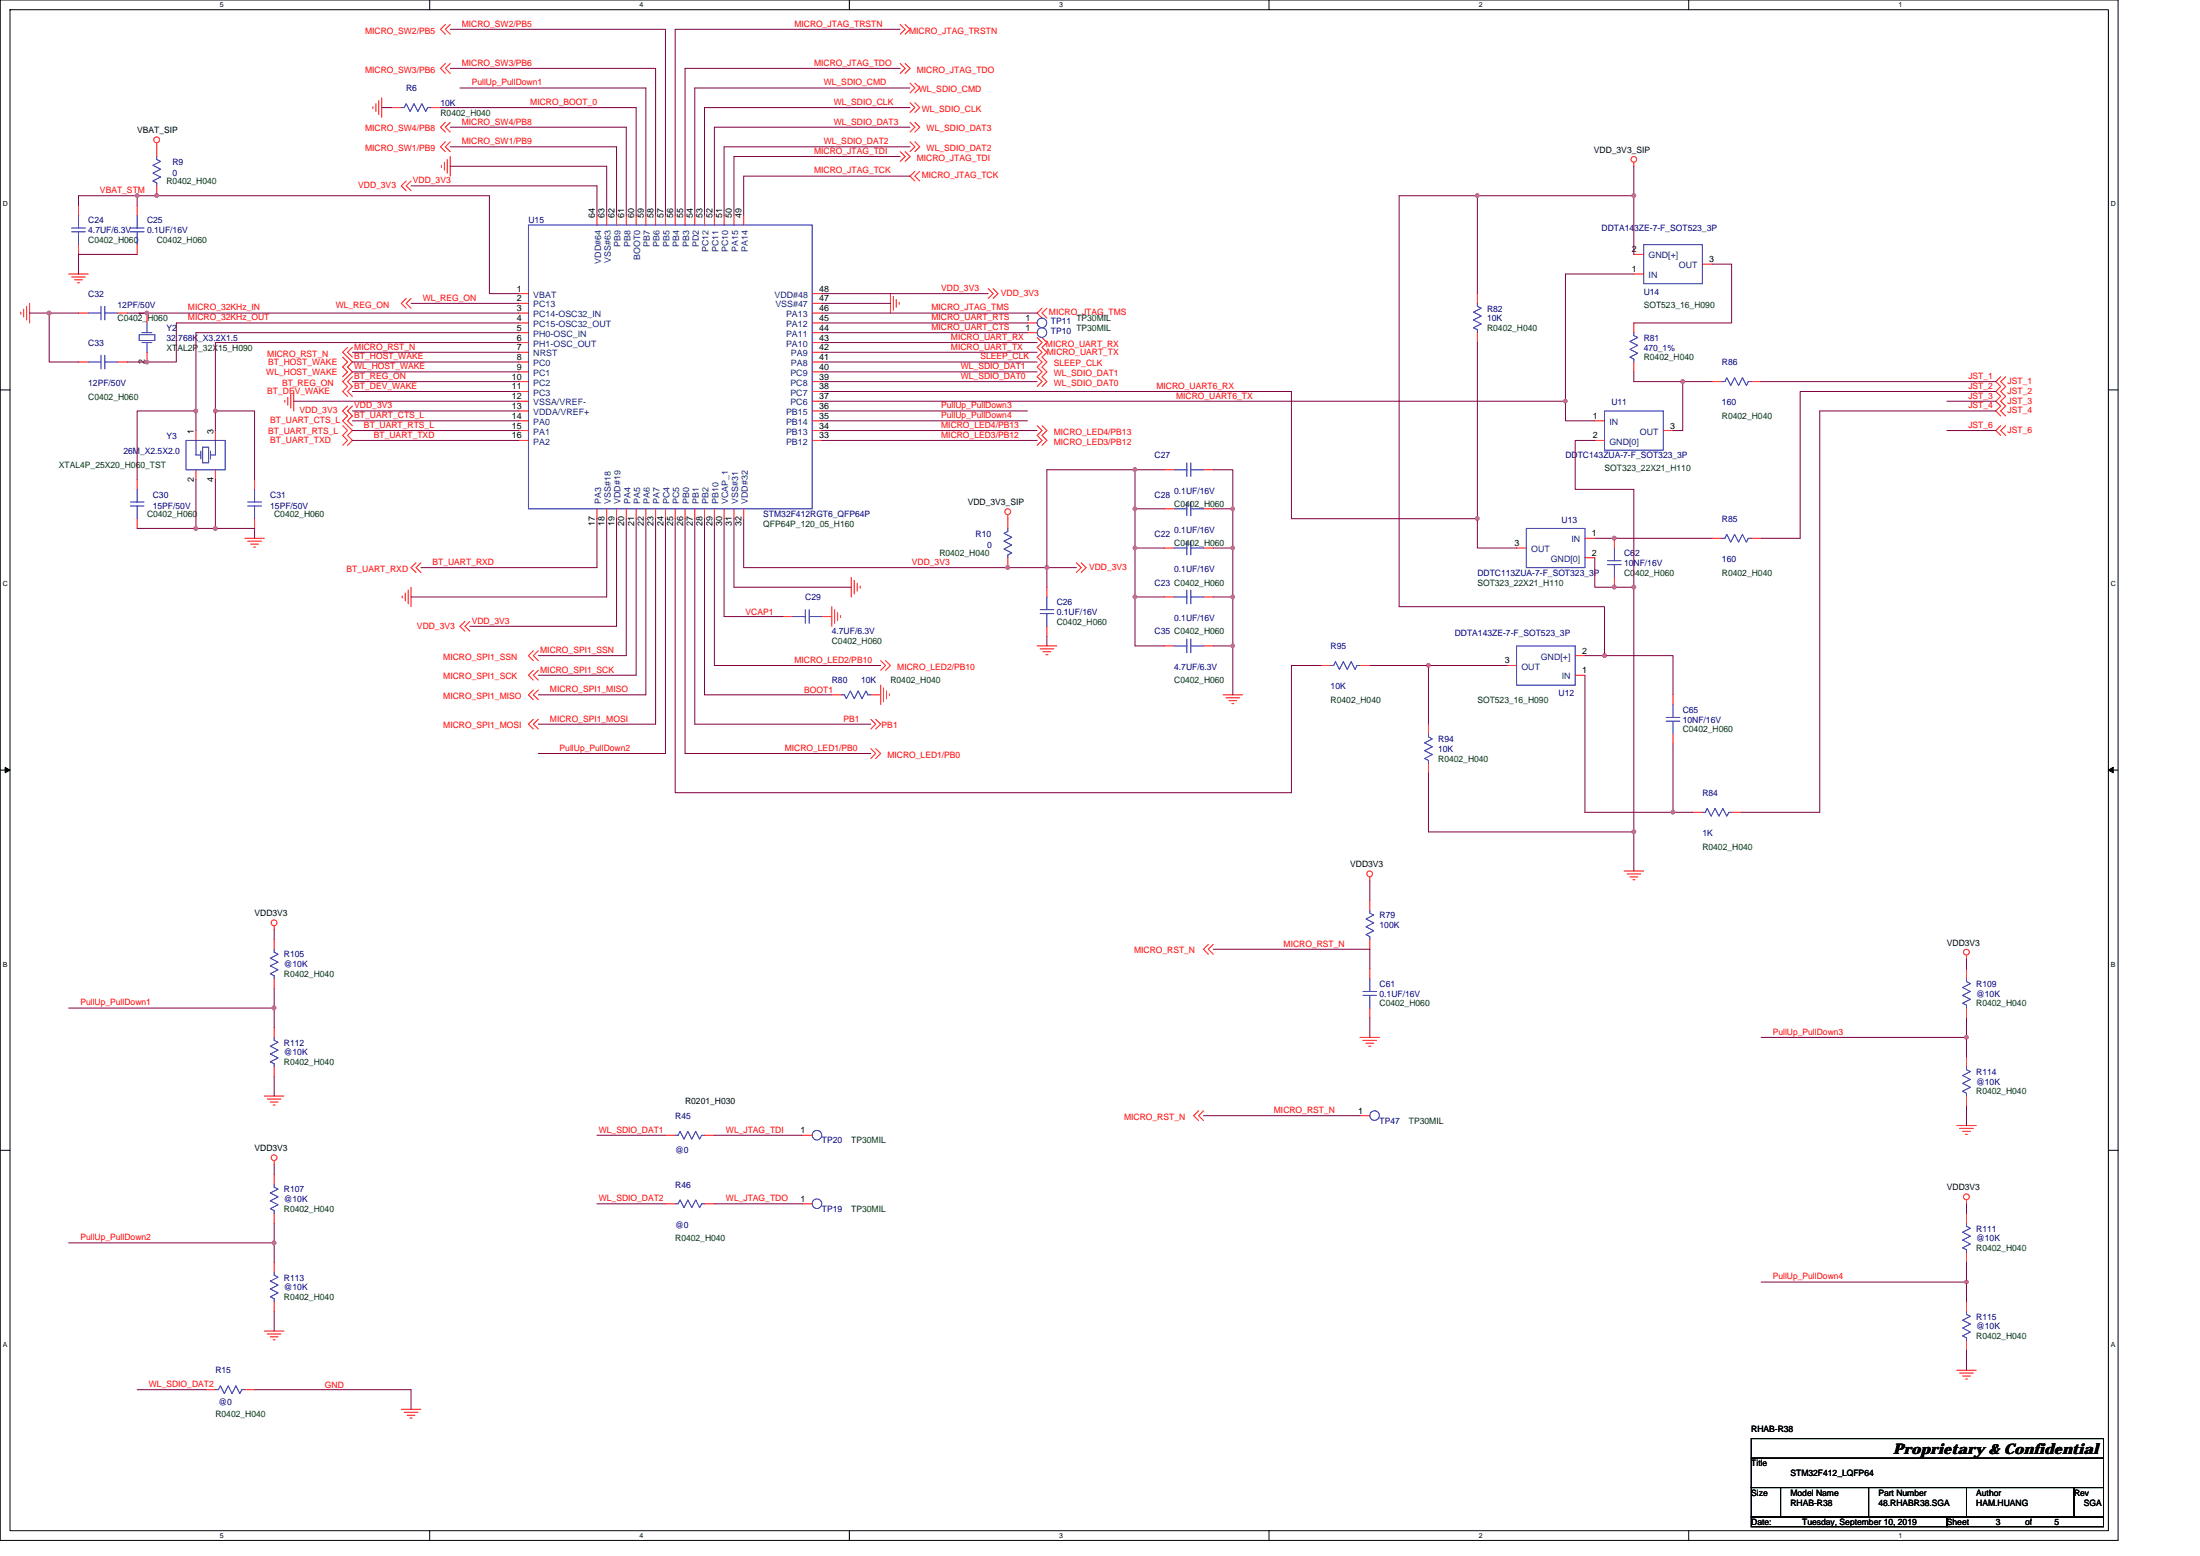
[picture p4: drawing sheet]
<svg xmlns="http://www.w3.org/2000/svg" width="297mm" height="210mm" viewBox="0 0 297 210" stroke-linecap="round" stroke-linejoin="round" font-family="sans-serif">
<path d="M0 0h286v207.9h-286zM1.4 1.3h283.3v205.3h-283.3z" fill="none" stroke="#000" stroke-width=".14"/>
<g fill="#fff">
<path d="M29.7 .1h.5v1.1h-.5z"/>
<path d="M29.7 206.7h.5v1.1h-.5z"/>
</g>
<path d="M58 0v1.3M58 206.6v1.3" fill="none" stroke="#000" stroke-width=".14"/>
<g fill="#fff">
<path d="M86.3 .1h.5v1.1h-.5z"/>
<path d="M86.3 206.7h.5v1.1h-.5z"/>
</g>
<path d="M114.7 0v1.3M114.7 206.6v1.3" fill="none" stroke="#000" stroke-width=".14"/>
<g fill="#fff">
<path d="M143 .1h.5v1.1h-.5z"/>
<path d="M143 206.7h.5v1.1h-.5z"/>
</g>
<path d="M171.3 0v1.3M171.3 206.6v1.3" fill="none" stroke="#000" stroke-width=".14"/>
<g fill="#fff">
<path d="M199.7 .1h.5v1.1h-.5z"/>
<path d="M199.7 206.7h.5v1.1h-.5z"/>
</g>
<path d="M228 0v1.3M228 206.6v1.3" fill="none" stroke="#000" stroke-width=".14"/>
<g fill="#fff">
<path d="M256.3 .1h.5v1.1h-.5z"/>
<path d="M256.3 206.7h.5v1.1h-.5z"/>
<path d="M.4 27h.7v1h-.7z"/>
<path d="M285 27h.7v1h-.7z"/>
<path d="M.4 78.3h.7v1h-.7z"/>
<path d="M285 78.3h.7v1h-.7z"/>
</g>
<path d="M0 52.6h1.4M284.7 52.6h1.3" fill="none" stroke="#000" stroke-width=".14"/>
<g fill="#fff">
<path d="M.4 129.6h.6v1h-.6z"/>
<path d="M285 129.6h.6v1h-.6z"/>
</g>
<path d="M0 103.9h1.4M284.7 103.9h1.3" fill="none" stroke="#000" stroke-width=".14"/>
<path d="M.7 103.5l.7 .4-.7 .4zM284.7 103.9l.6-.4v.8z" fill="#000" stroke="#000" stroke-width=".14"/>
<g fill="#fff">
<path d="M.4 180.9h.6v1h-.6z"/>
<path d="M285 180.9h.6v1h-.6z"/>
</g>
<path d="M0 155.2h1.4M284.7 155.2h1.3M236.4 194.1h47.6v2.7h-47.6zM236.4 196.8h47.6v3.9h-47.6zM236.4 204.7h26.5v1.3h-26.5zM236.4 200.7h4v4h-4zM240.4 200.7h39.6v4h-39.6zM252.3 200.7v4M262.9 204.7h21.1v1.3h-21.1zM265.5 200.7v4M280 200.7h4v4h-4z" fill="none" stroke="#000" stroke-width=".14"/>
<g fill="none" stroke="#f00" stroke-width=".14">
<path d="M21.2 19.3v1.8M50.4 14.4v.2M50.8 14v1M51.1 13.6v1.9M51.5 13.2v2.6M52.9 14.5h1.3M58.1 14.5h1.4M60.1 8.6l-.6 .6 .6 .7M60.1 19.1l-.6 .7 .6 .7M60.1 3.3l-.6 .7 .6 .6M60.1 16.5l-.6 .7 .6 .6M60.8 8.6l-.7 .6 .7 .7"/>
<path d="M60.8 19.1l-.7 .7 .7 .7M60.8 3.3l-.7 .7 .7 .6M60.8 16.5l-.7 .7 .7 .6M121.5 3.3l.7 .7-.7 .6M121.5 8.6l.7 .6-.7 .7M122.2 3.3l.7 .7-.7 .6M122.2 8.6l.7 .6-.7 .7M122.9 13.9l.6 .6-.6 .7M122.9 11.2l.6 .7-.6 .6M122.9 16.5l.6 .7-.6 .6M122.9 19.1l.6 .7-.6 .7M123.5 13.9l.7 .6-.7 .7"/>
<path d="M123.5 11.2l.7 .7-.7 .6M123.5 16.5l.7 .7-.7 .6M123.5 19.1l.7 .7-.7 .7M9.3 37h2.6M9.7 37.4h1.8M10.1 37.8h1M10.5 38.2h.2M10.6 27.7v1.3M10.6 33v1.3M18.5 27.7v1.3M18.5 33v1.3M21.2 25.1v1.3"/>
<path d="M54.8 24.4l-.6 .7 .6 .6M55.5 24.4l-.7 .7 .7 .6M59.6 22.3v.3M60 21.9v1.1M60.4 21.5v1.9M60.8 21.1v2.7M70 39.6h1.3M80.6 29v1.4M81.9 29v1.4M83.2 29v1.4M84.6 29v1.4M85.9 29v1.4"/>
<path d="M87.2 29v1.4M88.5 29v1.4M89.8 29v1.4M91.2 29v1.4M92.5 29v1.4M93.8 29v1.4M95.1 29v1.4M96.5 29v1.4M97.8 29v1.4M99.1 29v1.4M100.4 29v1.4M109.7 39.6h1.3"/>
<path d="M120.2 39.6v2.6M121.5 20.5l.7 .6-.7 .7M122.2 20.5l.7 .6-.7 .7M123.5 23.1l-.6 .7 .6 .6M124.2 23.1l-.7 .7 .7 .6M133.4 38.9l.7 .7-.7 .7M134.1 38.9l.6 .7-.6 .7M199.5 39.6v1.3M220.6 21.9v.5M220.6 37h1.3M220.6 34.3h1.3M229.8 35.6h1.4"/>
<path d="M2.8 42.1v.3M3.2 41.7v1.1M3.6 41.3v1.9M4 40.9v2.7M10.6 48.9h1.3M10.6 42.2h1.3M15.9 48.9h1.3M15.9 42.2h1.3M19.9 42.2v1.4M19.9 47.5v1.4M26.5 58.1v1.3M29.1 58.1v1.3"/>
<path d="M38.5 54v.3M38.9 53.6v1.1M39.3 53.2v1.9M39.7 52.8v2.7M46.3 48.2l.6 .7-.6 .6 .6 .7-.6 .6M46.3 57.4l.6 .7-.6 .7 .6 .6-.6 .7M46.9 46.9l-.6 .6 1.3 1.4-.7 .6 .7 .7-1.3 1.3 .6 .7-.6 .6 .6 .7M46.9 54.8l-.6 .7 .6 .6-.6 .7 1.3 1.3-.7 .7 .7 .6-.7 .7M47.6 50.8l-.7 .7 .7 .7-.7 .6 .7 .7M47.6 46.9l-.7 .6 .7 .7M47.6 54.8l-.7 .7 .7 .6-.7 .7 .7 .6M54.8 40.3l-.6 .6 .6 .7"/>
<path d="M55.5 40.3l-.7 .6 .7 .7M70 40.9h1.3M70 42.2h1.3M70 43.6h1.3M70 44.9h1.3M70 46.2h1.3M70 47.5h1.3M70 48.9h1.3M70 50.2h1.3M70 51.5h1.3M70 52.8h1.3M70 54.1h1.3"/>
<path d="M70 55.5h1.3M70 56.8h1.3M70 58.1h1.3M70 59.4h1.3M109.7 40.9h1.3M109.7 42.2h1.3M109.7 43.6h1.3M109.7 44.9h1.3M109.7 46.2h1.3M109.7 47.5h1.3M109.7 48.9h1.3M109.7 50.2h1.3"/>
<path d="M109.7 51.5h1.3M109.7 52.8h1.3M109.7 54.1h1.3M109.7 55.5h1.3M109.7 56.8h1.3M109.7 58.1h1.3M109.7 59.4h1.3M120.6 40v1.9M121 40.4v1.1M121.4 40.8v.3M138.7 44.9h1.3M138.7 43.6h1.3"/>
<path d="M140 45.6l.7 .6-.7 .7 .7 .6-.7 .7 .7 .7-.7 .6 .7 .7-.7 .6 .7 .7-.7 .7M140 57.4l.7 .7-.7 .7 .7 .6-.7 .7M140.7 41.6l-.7 .6 .7 .7M140.7 45.6l.6 .6-.6 .7 .6 .6-.6 .7 .6 .7-.6 .6 .6 .7-.6 .6 .6 .7-.6 .7M140.7 57.4l.6 .7-.6 .7 .6 .6-.6 .7M141.3 41.6l-.6 .6 .6 .7M199.5 44.9v1.3M215.3 56.8h1.3M215.3 59.4h1.3M220.6 43.6v1.3M220.6 48.9v1.3M224.6 58.1h1.3"/>
<path d="M231.2 51.5h1.3M236.4 51.5h1.4M270.1 50.8l-.6 .7 .6 .7-.6 .6 .6 .7-.6 .6 .6 .7-.6 .7 .6 .6M270.1 57.4l-.6 .7 .6 .7M270.8 50.8l-.7 .7 .7 .7-.7 .6 .7 .7-.7 .6 .7 .7-.7 .7 .7 .6M270.8 57.4l-.7 .7 .7 .7M18.5 70v1.3M18.5 64.7v1.3M26.5 63.4v1.3M29.1 63.4v1.3M33.1 72.6h2.6M33.4 73h1.9"/>
<path d="M33.8 73.4h1.1M34.2 73.8h.3M34.4 70v1.3M34.4 64.7v1.3M55.1 79.6v1.9M55.5 79.2v2.7M56.2 75.9l-.7 .7 .7 .7M56.8 75.9l-.6 .7 .6 .7M80.6 68.7v1.3M81.9 68.7v1.3M83.2 68.7v1.3M84.6 68.7v1.3"/>
<path d="M85.9 68.7v1.3M87.2 68.7v1.3M88.5 68.7v1.3M89.8 68.7v1.3M91.2 68.7v1.3M92.5 68.7v1.3M93.8 68.7v1.3M95.1 68.7v1.3M96.5 68.7v1.3M97.8 68.7v1.3M99.1 68.7v1.3M100.4 68.7v1.3"/>
<path d="M114.9 77.9v2.7M115.3 78.3v1.9M115.7 78.7v1.1M116.1 79.1v.3M136.1 75.3v1.3M136.1 69.5v1.8M141.3 79.2v1.4M145.3 75.9l.7 .7-.7 .7M146 75.9l.6 .7-.6 .7M157.2 74h1.3M157.2 68.7h1.3M157.2 63.4h1.3"/>
<path d="M162.5 74h1.3M162.5 68.7h1.3M162.5 63.4h1.3M204.8 74h1.3M214 72.6h1.3M214 75.3h1.3M218 72.6v1.4M218 77.9v1.3M231.2 72.6h1.3M236.4 72.6h1.4M54.3 80.4v.3M54.7 80v1.1"/>
<path d="M62.8 83.9l-.7 .6 .7 .7M63.4 83.9l-.6 .6 .6 .7M72 97.1l-.7 .6 .7 .7M72 90.5l-.7 .6 .7 .7M72 93.1l-.7 .7 .7 .6M72 87.8l-.7 .7 .7 .7M72.7 97.1l-.7 .6 .7 .7M72.7 90.5l-.7 .6 .7 .7M72.7 93.1l-.7 .7 .7 .6M72.7 87.8l-.7 .7 .7 .7M105.7 83.2h1.3M111 83.2h1.3"/>
<path d="M112.3 93.8h1.3M112.3 81.9v2.6M112.7 82.3v1.8M113.1 82.7v1M113.5 83.1v.2M117.6 93.8h1.3M117.6 97.1l.6 .6-.6 .7M118.2 97.1l.7 .6-.7 .7M118.9 92.5v2.6M118.9 89.2l.7 .6-.7 .7M119.3 92.8v1.9M119.6 89.2l.6 .6-.6 .7"/>
<path d="M119.7 93.2v1.1M120.1 93.6v.3M140 87.2h2.7M140.4 87.6h1.9M140.8 87.9h1.1M141.2 88.3h.3M141.3 84.5v1.4M157.2 87.2h1.3M157.2 80.6h1.3M162.5 87.2h1.3M162.5 80.6h1.3M165.1 93.8h2.7"/>
<path d="M165.5 94.2h1.9M165.9 94.6h1.1M166.3 95h.3M178.3 89.8h1.4M183.6 89.8h1.4M192.9 97.7v1.4M203.4 89.8h1.4M212.7 91.1h1.3M212.7 88.5h1.3M225.9 93.8v1.3M225.9 99.1v1.3M117.6 101l.6 .7-.6 .7"/>
<path d="M118.2 101l.7 .7-.7 .7M185 118.3v.6M192.9 103v1.3M219.3 117.5h2.6M219.7 117.9h1.8M220.1 118.3h1M220.5 118.7h.2M228.5 109.6h1.3M233.8 109.6h1.3M37 124.9v.6M37 138.7v1.3M37 126.8v1.3"/>
<path d="M37 132.1v1.3M163.1 127.4l-.6 .7 .6 .7M163.8 127.4l-.7 .7 .7 .7M183.6 140h2.7M185 130.7v1.4M185 136v1.4M185 121.5v1.3M185 126.8v1.3M265.5 130.7v1.4M265.5 136v1.4M265.5 128.9v.5M35.7 147.9h2.6"/>
<path d="M36.1 148.3h1.8M36.5 148.7h1M36.9 149.1h.2M37 156.6v.6M37 144v1.3M37 158.5v1.3M89.8 153.2h1.4M95.1 153.2h1.4M108.3 153.2h1.4M161.8 149.9l-.6 .7 .6 .6M162.5 149.9l-.7 .7 .7 .6M183.6 150.6h1.4"/>
<path d="M184 140.4h1.9M184.4 140.8h1.1M184.8 141.2h.3M264.2 151.9h2.6M264.6 152.3h1.8M265 152.7h1M265.4 153.1h.2M265.5 142.6v1.4M265.5 147.9v1.3M35.7 179.6h2.6M37 170.4v1.3M37 175.7v1.3"/>
<path d="M37 163.8v1.3M89.8 162.5h1.4M95.1 162.5h1.4M108.3 162.5h1.4M265.5 175.7v1.3M265.5 163.8v1.3M265.5 169.1v1.3M265.5 161.9v.6M27.8 187.5h1.3M33.1 187.5h1.3M36.1 180h1.8M36.5 180.4h1"/>
<path d="M36.9 180.8h.2M54.2 190.2h2.6M54.6 190.6h1.8M55 191h1M55.4 191.4h.2M264.2 184.9h2.6M264.6 185.3h1.8M265 185.7h1M265.4 186.1h.2M265.5 180.9v1.4"/>
<circle cx="21.2" cy="18.9" r=".39"/>
<circle cx="220.6" cy="21.5" r=".38"/>
<circle cx="136.1" cy="69.1" r=".39"/>
<circle cx="184.9" cy="117.9" r=".39"/>
<circle cx="37" cy="124.5" r=".39"/>
<circle cx="265.5" cy="128.5" r=".39"/>
<circle cx="37" cy="156.2" r=".39"/>
<circle cx="265.5" cy="161.5" r=".39"/>
</g>
<g fill="none" stroke="#00f" stroke-width=".14">
<path d="M54.2 14.5h.4l.2-.5 .6 1 .5-1 .5 1 .6-1 .5 1 .2-.5h.4M9.7 31.3h1.8M9.7 30.8h1.8M10.6 29v1.8M10.6 31.3v1.7M17.6 31.3h1.8M17.6 30.8h1.8M18.5 29v1.8M18.5 31.3v1.7M21.2 21.1v.4l.5 .3-1.1 .5 1.1 .5-1.1 .6 1.1 .5-1.1 .5 .6 .3v.4M71.3 30.4h38.4v38.3h-38.4zM221.9 33h7.9v5.3h-7.9z"/>
<path d="M11.9 48.9h1.7M11.9 42.2h1.7M13.6 47.9v1.9M13.6 41.3v1.9M14.2 47.9v1.9M14.2 41.3v1.9M14.2 48.9h1.7M14.2 42.2h1.7M18.8 45.2h2.1v.8h-2.1zM19.2 46.2h1.3M19.2 44.9h1.3M19.9 46.2v1.3"/>
<path d="M19.9 43.6v1.3M25.1 59.4h5.3v4h-5.3zM26.5 59.4v2h.6M29.1 59.4v2h-.7M199.5 40.9v.4l.5 .3-1.1 .5 1.1 .6-1.1 .5 1.1 .5-1.1 .5 .6 .3v.4M216.6 55.5h8v5.2h-8zM220.6 44.9v.4l.5 .3-1 .5 1 .5-1 .5 1 .6-1 .5 .5 .3v.4M232.5 51.5h.4l.2-.5 .6 1 .5-1 .5 1 .6-1 .5 1 .2-.5h.4M17.6 67.8h1.8M17.6 68.3h1.8M18.5 68.3v1.7M18.5 66v1.8"/>
<path d="M27.1 60.9v1M27.4 60.3h.8v2.2h-.8zM28.4 60.9v1M33.4 67.8h1.9M33.4 68.3h1.9M34.4 68.3v1.7M34.4 66v1.8M136.1 71.3v.4l-.6 .3 1.1 .5-1.1 .5 1.1 .6-1.1 .5 1.1 .5-.5 .3v.4M158.5 74h1.7M158.5 68.7h1.7M158.5 63.4h1.7M160.2 79.6v1.9"/>
<path d="M160.2 73v1.9M160.2 67.8v1.8M160.2 62.5v1.8M160.8 74h1.7M160.8 68.7h1.7M160.8 63.4h1.7M160.8 79.6v1.9M160.8 73v1.9M160.8 67.8v1.8M160.8 62.5v1.8M206.1 71.3h7.9v5.3h-7.9zM217 76.2h1.9"/>
<path d="M217 75.7h1.9M218 74v1.7M218 76.2v1.7M232.5 72.6h.4l.2-.5 .6 1.1 .5-1.1 .5 1.1 .6-1.1 .5 1.1 .2-.6h.4M107 83.2h1.7M108.7 82.3v1.8M109.3 83.2h1.7M109.3 82.3v1.8M113.6 93.8h.4l.3 .5 .5-1.1 .5 1.1 .6-1.1 .5 1.1 .5-1.1 .3 .6h.4M140.4 82.8h1.9M140.4 82.3h1.9M141.3 80.6v1.7"/>
<path d="M141.3 82.8v1.7M158.5 80.6h1.7M158.5 87.2h1.7M160.2 86.2v1.9M160.8 80.6h1.7M160.8 87.2h1.7M160.8 86.2v1.9M179.7 89.8h.4l.2-.5 .5 1 .6-1 .5 1 .5-1 .6 1 .2-.5h.4M192.9 99.1v.3l.5 .3-1.1 .5 1.1 .6-1.1 .5 1.1 .5-1.1 .6 .6 .2v.4M204.8 87.2h7.9v5.3h-7.9zM225 97.3h1.8M225 96.8h1.8"/>
<path d="M225.9 95.1v1.7M225.9 97.3v1.8M229.8 109.6h.4l.3-.5 .5 1.1 .6-1.1 .5 1.1 .5-1.1 .5 1.1 .3-.6h.4M37 140v.4l.5 .3-1 .5 1 .5-1 .5 1 .6-1 .5 .5 .3v.4M37 128.1v.4l.5 .3-1 .5 1 .5-1 .5 1 .6-1 .5 .5 .3v.4M184 134.3h1.9M184 133.8h1.9M185 132.1v1.7M185 134.3v1.7M185 122.8v.4l.5 .3-1.1 .5 1.1 .5-1.1 .6 1.1 .5-1.1 .5 .6 .3v.4M265.5 132.1v.4l.5 .2-1 .6 1 .5-1 .5 1 .6-1 .5 .5 .2v.4M37 159.8v.4l.5 .3-1 .5 1 .5-1 .6 1 .5-1 .5 .5 .3v.4"/>
<path d="M91.2 153.2h.4l.2-.5 .5 1 .6-1 .5 1 .5-1 .6 1 .2-.5h.4M265.5 144v.4l.5 .2-1 .5 1 .6-1 .5 1 .5-1 .6 .5 .2v.4M37 171.7v.4l.5 .3-1 .5 1 .5-1 .5 1 .6-1 .5 .5 .3v.4M91.2 162.5h.4l.2-.6 .5 1.1 .6-1.1 .5 1.1 .5-1.1 .6 1.1 .2-.5h.4M265.5 177v.4l.5 .2-1 .6 1 .5-1 .5 1 .5-1 .6 .5 .3v.3M265.5 165.1v.4l.5 .3-1 .5 1 .5-1 .5 1 .6-1 .5 .5 .3v.4M29.1 187.5h.4l.3-.5 .5 1.1 .5-1.1 .5 1.1 .6-1.1 .5 1.1 .3-.6h.4"/>
<circle cx="140.7" cy="44.9" r=".65"/>
<circle cx="140.7" cy="43.6" r=".65"/>
<circle cx="110.3" cy="153.2" r=".65"/>
<circle cx="185.6" cy="150.5" r=".65"/>
<circle cx="110.3" cy="162.4" r=".65"/>
</g>
<g fill="none" stroke="#800040" stroke-width=".14">
<path d="M51.5 14.5h1.4M59.5 14.5h26.4v14.5M60.8 19.8h22.4v9.2M60.8 17.2h23.8v11.8M60.8 9.2h27.7v19.8M60.8 4h29v25M62.1 11.9h25.1v17.1M121.5 9.2h-29v19.8M121.5 4h-30.3v25M122.9 17.2h-26.4v11.8M122.9 14.5h-27.8v14.5M122.9 11.9h-29.1v17.1"/>
<path d="M122.9 19.8h-25.1v9.2M18.5 26.4h47.6v13.2h3.9M18.5 26.4h-7.9v1.3M18.5 26.4v1.3M18.5 34.3h-7.9v2.7M55.5 25.1h25.1v3.9M60.8 22.4h21.1v6.6M111 39.6h22.4M121.5 21.1h-22.4v7.9M122.9 23.8h-22.5v5.2M199.5 26.4v13.2M199.5 26.4h-10.6v55.5h27.7v6.6"/>
<path d="M199.5 26.4h21.1M220.6 37h-9.2v17.1M220.6 22.4v4M220.6 26.4v7.9M231.2 35.6h2.6v8h-13.2M4 42.2h6.6M6.6 42.2v6.7h4M26.5 58.1v-2.6h-8v9.2M29.1 58.1v-2.6h5.3v9.2M39.7 54.1h30.3M47.6 48.9h22.4M47.6 52.8h22.4"/>
<path d="M47.6 47.5h22.4M47.6 56.8h22.4M47.6 51.5h22.4M47.6 50.2h22.4M47.6 58.1h22.4M47.6 59.4h22.4M47.6 55.5h22.4M55.5 40.9h14.5M70 43.6h-46.2v5.3h-6.6M70 44.9h-43.5v10.6M70 46.2h-40.9v9.3M70 42.2h-52.8"/>
<path d="M111 47.5h29M111 55.5h27.7M111 52.8h63.4v17.2h25.1M111 43.6h27.7M111 42.2h29M111 46.2h29M111 44.9h27.7M111 50.2h29M111 48.9h29M111 51.5h29M111 56.8h27.7M111 58.1h29"/>
<path d="M111 59.4h29M111 40.9h9.2M111 54.1h100.4M199.5 46.2v23.8M211.4 54.1v2.7h3.9M215.3 59.4h-2.6v6.6h7.9v13.2M220.6 50.2v1.3h6.6M227.2 51.5v6.6h-1.3M227.2 51.5h4M237.8 51.5h31.7M262.9 54.1h6.6M262.9 58.1h6.6"/>
<path d="M269.5 52.8h-26.4v19.8h-5.3M269.5 55.5h-23.8v54.1h-10.6M18.5 71.3h8M26.5 64.7v6.6M26.5 71.3h2.6M29.1 64.7v6.6M29.1 71.3h5.3v1.3M80.6 70v6.6h-23.8M81.9 70v10.6h-26.4M83.2 70v14.5h-19.8M84.6 70v18.5h-11.9M85.9 70v21.1h-13.2"/>
<path d="M87.2 70v23.8h-14.5M88.5 70v27.7h-15.8M89.8 70v31.7h-17.1M91.2 70v37h83.2v-17.2h3.9M92.5 70v31.7h25.1M93.8 70v27.7h23.8M95.1 70v23.8h17.2M96.5 70v19.8h22.4M97.8 70v13.2h7.9M99.1 70v9.2h15.8M145.3 76.6h-4v2.6M153.2 63.4h-11.9v13.2h-40.9v-6.6"/>
<path d="M153.2 63.4h4M153.2 63.4v5.3M157.2 74h-4v6.6M157.2 68.7h-4v5.3M163.8 63.4h2.7v5.3M163.8 74h2.7v6.6M163.8 68.7h2.7v5.3M199.5 70v4h5.3M215.3 72.6h15.9M215.3 75.3v3.9h5.3M220.6 79.2v33.1M141.3 85.9v1.3"/>
<path d="M157.2 80.6h-4v6.6h4M163.8 87.2h2.7M163.8 80.6h2.7v6.6M166.5 87.2v6.6M185 89.8h7.9M203.4 89.8h-10.5v7.9M214 91.1v18.5h11.9M214 88.5h2.6M216.6 88.5h9.3v5.3M185 118.9v2.6M192.9 104.3v8h27.7M220.6 112.3v5.2"/>
<path d="M225.9 109.6h2.6M225.9 100.4v9.2M9.3 136h27.7M37 136v2.7M37 133.4v2.6M37 125.5v1.3M163.8 128.1h21.2v2.6M185 137.4v2.6M237.8 140h27.7M265.5 140v2.6M265.5 137.4v2.6M265.5 129.4v1.3"/>
<path d="M37 145.3v2.6M37 157.2v1.3M80.6 153.2h9.2M96.5 153.2h11.8M162.5 150.6h21.1M265.5 149.2v2.7M9.3 167.7h27.7M37 167.7v2.7M37 177v2.6M37 165.1v2.6M80.6 162.5h9.2M96.5 162.5h11.8"/>
<path d="M237.8 173h27.7M265.5 173v2.7M265.5 170.4v2.6M265.5 162.5v1.3M18.5 187.5h9.3M34.4 187.5h21.1v2.7M265.5 182.3v2.6"/>
</g>
<g fill="#f0f" stroke="#f0f" stroke-width=".14">
<path d="M21 26.2l.1-.1 .2 .1 .1 .2-.1 .2h-.2h-.1l-.1-.2z" fill-rule="evenodd"/>
<path d="M211.2 54l.1-.1 .2 .1 .1 .1-.1 .2-.2 .1-.1-.1-.1-.2z" fill-rule="evenodd"/>
<path d="M153.1 68.5l.1-.1 .2 .1 .1 .2-.1 .1-.2 .1-.1-.1-.1-.1z" fill-rule="evenodd"/>
<path d="M166.3 68.5l.1-.1 .2 .1 .1 .2-.1 .1-.2 .1-.1-.1-.1-.1z" fill-rule="evenodd"/>
<path d="M153.1 63.2l.1-.1 .2 .1 .1 .2-.1 .1-.2 .1-.1-.1-.1-.1z" fill-rule="evenodd"/>
<path d="M199.3 26.2l.2-.1 .1 .1 .1 .2-.1 .2h-.1h-.2l-.1-.2z" fill-rule="evenodd"/>
<path d="M199.3 69.8l.2-.1 .1 .1 .1 .2-.1 .2h-.1h-.2l-.1-.2z" fill-rule="evenodd"/>
<path d="M225.7 109.4l.2-.1 .1 .1 .1 .2-.1 .2-.1 .1-.2-.1-.1-.2z" fill-rule="evenodd"/>
<path d="M192.7 89.6l.1-.1 .2 .1 .1 .2-.1 .2h-.2h-.1l-.1-.2z" fill-rule="evenodd"/>
<path d="M21 26.2l.1-.1 .2 .1 .1 .2-.1 .2h-.2h-.1l-.1-.2z" fill-rule="evenodd"/>
<path d="M211.2 54l.1-.1 .2 .1 .1 .1-.1 .2-.2 .1-.1-.1-.1-.2z" fill-rule="evenodd"/>
<path d="M153.1 68.5l.1-.1 .2 .1 .1 .2-.1 .1-.2 .1-.1-.1-.1-.1z" fill-rule="evenodd"/>
<path d="M166.3 68.5l.1-.1 .2 .1 .1 .2-.1 .1-.2 .1-.1-.1-.1-.1z" fill-rule="evenodd"/>
<path d="M153.1 63.2l.1-.1 .2 .1 .1 .2-.1 .1-.2 .1-.1-.1-.1-.1z" fill-rule="evenodd"/>
<path d="M199.3 26.2l.2-.1 .1 .1 .1 .2-.1 .2h-.1h-.2l-.1-.2z" fill-rule="evenodd"/>
<path d="M199.3 69.8l.2-.1 .1 .1 .1 .2-.1 .2h-.1h-.2l-.1-.2z" fill-rule="evenodd"/>
<path d="M225.7 109.4l.2-.1 .1 .1 .1 .2-.1 .2-.1 .1-.2-.1-.1-.2z" fill-rule="evenodd"/>
<path d="M192.7 89.6l.1-.1 .2 .1 .1 .2-.1 .2h-.2h-.1l-.1-.2z" fill-rule="evenodd"/>
<circle cx="18.5" cy="26.4" r=".25"/>
<circle cx="19.8" cy="42.2" r=".25"/>
<circle cx="19.8" cy="48.8" r=".25"/>
<circle cx="6.6" cy="42.2" r=".25"/>
<circle cx="26.4" cy="55.5" r=".25"/>
<circle cx="29.1" cy="55.5" r=".25"/>
<circle cx="29.1" cy="71.3" r=".25"/>
<circle cx="26.4" cy="71.3" r=".25"/>
<circle cx="136.1" cy="76.6" r=".25"/>
<circle cx="141.3" cy="76.6" r=".25"/>
<circle cx="153.2" cy="73.9" r=".24"/>
<circle cx="153.2" cy="80.5" r=".24"/>
<circle cx="166.4" cy="73.9" r=".24"/>
<circle cx="166.4" cy="80.5" r=".24"/>
<circle cx="166.4" cy="87.2" r=".24"/>
<circle cx="220.6" cy="26.4" r=".25"/>
<circle cx="217.9" cy="72.6" r=".25"/>
<circle cx="220.6" cy="112.2" r=".25"/>
<circle cx="220.6" cy="79.2" r=".25"/>
<circle cx="217.9" cy="79.2" r=".25"/>
<circle cx="227.2" cy="51.5" r=".25"/>
<circle cx="216.6" cy="88.5" r=".25"/>
<circle cx="37" cy="136" r=".25"/>
<circle cx="37" cy="167.7" r=".25"/>
<circle cx="265.5" cy="140" r=".24"/>
<circle cx="265.5" cy="173" r=".24"/>
</g>
<text font-size="2" x="255.6" y="196.2">Proprietary &amp; Confidential</text>
<g font-size="1.2" fill="#f00">
<text x="49.3" y="4.5">MICRO_SW2/PB5</text>
<text x="62.4" y="3.6">MICRO_SW2/PB5</text>
<text x="107.3" y="3.6">MICRO_JTAG_TRSTN</text>
<text x="122.7" y="4.5">MICRO_JTAG_TRSTN</text>
<text x="49.3" y="9.8">MICRO_SW3/PB6</text>
<text x="62.4" y="8.9">MICRO_SW3/PB6</text>
<text x="63.7" y="11.5">PullUp_PullDown1</text>
<text x="109.9" y="8.9">MICRO_JTAG_TDO</text>
<text x="111.2" y="11.5">WL_SDIO_CMD</text>
<text x="123.8" y="9.8">MICRO_JTAG_TDO</text>
<text x="49.3" y="17.7">MICRO_SW4/PB8</text>
<text x="62.4" y="16.8">MICRO_SW4/PB8</text>
<text x="71.6" y="14.2">MICRO_BOOT_0</text>
<text x="112.6" y="14.2">WL_SDIO_CLK</text>
<text x="112.6" y="16.8">WL_SDIO_DAT3</text>
<text x="124.1" y="12.4">WL_SDIO_CMD</text>
<text x="124.5" y="15.1">WL_SDIO_CLK</text>
<text x="125.1" y="17.7">WL_SDIO_DAT3</text>
<text x="49.3" y="20.4">MICRO_SW1/PB9</text>
<text x="62.4" y="19.5">MICRO_SW1/PB9</text>
<text x="109.9" y="20.8">MICRO_JTAG_TDI</text>
<text x="109.9" y="23.4">MICRO_JTAG_TCK</text>
<text x="111.2" y="19.5">WL_SDIO_DAT2</text>
<text x="123.8" y="21.7">MICRO_JTAG_TDI</text>
<text x="125.1" y="20.4">WL_SDIO_DAT2</text>
<text x="13.5" y="26.1">VBAT_STM</text>
<text x="48.4" y="25.4">VDD_3V3</text>
<text x="55.7" y="24.7">VDD_3V3</text>
<text x="124.5" y="24.1">MICRO_JTAG_TCK</text>
<text x="25.4" y="41.9">MICRO_32KHz_IN</text>
<text x="45.3" y="41.5">WL_REG_ON</text>
<text x="57.1" y="40.6">WL_REG_ON</text>
<text x="125.8" y="41.9">MICRO_JTAG_TMS</text>
<text x="127.1" y="39.3">VDD_3V3</text>
<text x="135.1" y="39.9">VDD_3V3</text>
<text x="25.4" y="43.2">MICRO_32KHz_OUT</text>
<text x="47.8" y="47.2">MICRO_RST_N</text>
<text x="125.8" y="43.2">MICRO_UART_RTS</text>
<text x="125.8" y="44.5">MICRO_UART_CTS</text>
<text x="128.4" y="47.2">MICRO_UART_TX</text>
<text x="128.4" y="45.9">MICRO_UART_RX</text>
<text x="141.2" y="46.8">MICRO_UART_RX</text>
<text x="141.3" y="47.9">MICRO_UART_TX</text>
<text x="141.6" y="42.6">MICRO_JTAG_TMS</text>
<text x="36" y="50.6">WL_HOST_WAKE</text>
<text x="36.1" y="53.1">BT_DEV_WAKE</text>
<text x="36.1" y="48.1">MICRO_RST_N</text>
<text x="36.2" y="49.3">BT_HOST_WAKE</text>
<text x="38.1" y="52.1">BT_REG_ON</text>
<text x="47.8" y="48.5">BT_HOST_WAKE</text>
<text x="47.8" y="52.5">BT_DEV_WAKE</text>
<text x="47.8" y="51.1">BT_REG_ON</text>
<text x="47.8" y="49.8">WL_HOST_WAKE</text>
<text x="129.7" y="49.8">WL_SDIO_DAT1</text>
<text x="129.7" y="51.1">WL_SDIO_DAT0</text>
<text x="132.4" y="48.5">SLEEP_CLK</text>
<text x="142.3" y="50.8">WL_SDIO_DAT1</text>
<text x="142.3" y="49.4">SLEEP_CLK</text>
<text x="142.3" y="52.1">WL_SDIO_DAT0</text>
<text x="156.1" y="52.5">MICRO_UART6_RX</text>
<text x="158.8" y="53.8">MICRO_UART6_TX</text>
<text x="265.8" y="51.1">JST_1</text>
<text x="265.8" y="52.5">JST_2</text>
<text x="265.8" y="53.8">JST_3</text>
<text x="271.1" y="51.8">JST_1</text>
<text x="271.1" y="53.1">JST_2</text>
<text x="36.2" y="58.5">BT_UART_RTS_L</text>
<text x="36.5" y="57.1">BT_UART_CTS_L</text>
<text x="36.5" y="59.7">BT_UART_TXD</text>
<text x="40.4" y="55.8">VDD_3V3</text>
<text x="47.8" y="56.4">BT_UART_CTS_L</text>
<text x="47.8" y="55.1">VDD_3V3</text>
<text x="49.1" y="57.7">BT_UART_RTS_L</text>
<text x="50.5" y="59.1">BT_UART_TXD</text>
<text x="127.1" y="55.1">PullUp_PullDown3</text>
<text x="127.1" y="56.4">PullUp_PullDown4</text>
<text x="127.1" y="57.7">MICRO_LED4/PB13</text>
<text x="127.1" y="59.1">MICRO_LED3/PB12</text>
<text x="142.3" y="58.7">MICRO_LED4/PB13</text>
<text x="265.8" y="55.1">JST_4</text>
<text x="265.8" y="57.7">JST_6</text>
<text x="271.1" y="54.5">JST_3</text>
<text x="271.1" y="55.8">JST_4</text>
<text x="271.1" y="58.4">JST_6</text>
<text x="142.3" y="60">MICRO_LED3/PB12</text>
<text x="46.8" y="77.2">BT_UART_RXD</text>
<text x="58.4" y="76.2">BT_UART_RXD</text>
<text x="123.1" y="76.2">VDD_3V3</text>
<text x="147" y="76.9">VDD_3V3</text>
<text x="100.7" y="83">VCAP1</text>
<text x="56.3" y="84.8">VDD_3V3</text>
<text x="59.9" y="89">MICRO_SPI1_SSN</text>
<text x="63.7" y="84.2">VDD_3V3</text>
<text x="72.9" y="88.1">MICRO_SPI1_SSN</text>
<text x="107.3" y="89.5">MICRO_LED2/PB10</text>
<text x="59.9" y="91.7">MICRO_SPI1_SCK</text>
<text x="59.9" y="94.3">MICRO_SPI1_MISO</text>
<text x="72.9" y="90.8">MICRO_SPI1_SCK</text>
<text x="74.2" y="93.4">MICRO_SPI1_MISO</text>
<text x="108.6" y="93.5">BOOT1</text>
<text x="121.2" y="90.4">MICRO_LED2/PB10</text>
<text x="59.9" y="98.3">MICRO_SPI1_MOSI</text>
<text x="74.2" y="97.4">MICRO_SPI1_MOSI</text>
<text x="75.6" y="101.3">PullUp_PullDown2</text>
<text x="106" y="101.3">MICRO_LED1/PB0</text>
<text x="113.9" y="97.5">PB1</text>
<text x="119" y="98.3">PB1</text>
<text x="119.8" y="102.3">MICRO_LED1/PB0</text>
<text x="153.1" y="128.7">MICRO_RST_N</text>
<text x="173.3" y="127.7">MICRO_RST_N</text>
<text x="10.9" y="135.7">PullUp_PullDown1</text>
<text x="239.3" y="139.6">PullUp_PullDown3</text>
<text x="80.9" y="152.8">WL_SDIO_DAT1</text>
<text x="98" y="152.8">WL_JTAG_TDI</text>
<text x="151.8" y="151.1">MICRO_RST_N</text>
<text x="172" y="150.2">MICRO_RST_N</text>
<text x="10.9" y="167.4">PullUp_PullDown2</text>
<text x="80.9" y="162.1">WL_SDIO_DAT2</text>
<text x="98" y="162.1">WL_JTAG_TDO</text>
<text x="239.3" y="172.7">PullUp_PullDown4</text>
<text x="20.1" y="187.2">WL_SDIO_DAT2</text>
<text x="43.9" y="187.3">GND</text>
</g>
<g font-size="1.2">
<text x="18.5" y="18">VBAT_SIP</text>
<text x="215.2" y="20.6">VDD_3V3_SIP</text>
<text x="80.3" y="29.4" transform="rotate(-90 80.3 29.4)">64</text>
<text x="81.6" y="29.4" transform="rotate(-90 81.6 29.4)">63</text>
<text x="83" y="29.4" transform="rotate(-90 83 29.4)">62</text>
<text x="84.3" y="29.4" transform="rotate(-90 84.3 29.4)">61</text>
<text x="85.6" y="29.4" transform="rotate(-90 85.6 29.4)">60</text>
<text x="86.9" y="29.4" transform="rotate(-90 86.9 29.4)">59</text>
<text x="88.2" y="29.4" transform="rotate(-90 88.2 29.4)">58</text>
<text x="89.6" y="29.4" transform="rotate(-90 89.6 29.4)">57</text>
<text x="90.9" y="29.4" transform="rotate(-90 90.9 29.4)">56</text>
<text x="92.2" y="29.4" transform="rotate(-90 92.2 29.4)">55</text>
<text x="93.5" y="29.4" transform="rotate(-90 93.5 29.4)">54</text>
<text x="94.8" y="29.4" transform="rotate(-90 94.8 29.4)">53</text>
<text x="96.2" y="29.4" transform="rotate(-90 96.2 29.4)">52</text>
<text x="97.5" y="29.4" transform="rotate(-90 97.5 29.4)">51</text>
<text x="98.8" y="29.4" transform="rotate(-90 98.8 29.4)">50</text>
<text x="100.1" y="29.4" transform="rotate(-90 100.1 29.4)">49</text>
<text x="220.3" y="34.1">2</text>
<text x="230.8" y="35.4">3</text>
<text x="69.8" y="39.3">1</text>
<text x="69.8" y="40.7">2</text>
<text x="69.8" y="42">3</text>
<text x="110.6" y="40.7">47</text>
<text x="110.6" y="42">46</text>
<text x="110.6" y="39.3">48</text>
<text x="220.3" y="36.7">1</text>
<text x="19.6" y="42.7" transform="rotate(-90 19.6 42.7)">1</text>
<text x="69.8" y="43.3">4</text>
<text x="69.8" y="44.6">5</text>
<text x="69.8" y="46">6</text>
<text x="69.8" y="47.3">7</text>
<text x="110.6" y="47.3">42</text>
<text x="110.6" y="43.3">45</text>
<text x="110.6" y="44.6">44</text>
<text x="110.6" y="46">43</text>
<text x="138.4" y="44.6">1</text>
<text x="138.4" y="43.3">1</text>
<text x="19.6" y="49.1" transform="rotate(-90 19.6 49.1)">2</text>
<text x="69.1" y="51.2">10</text>
<text x="69.1" y="52.6">11</text>
<text x="69.1" y="53.9">12</text>
<text x="69.8" y="48.6">8</text>
<text x="69.8" y="49.9">9</text>
<text x="110.6" y="48.6">41</text>
<text x="110.6" y="49.9">40</text>
<text x="110.6" y="51.2">39</text>
<text x="110.6" y="52.6">38</text>
<text x="110.6" y="53.9">37</text>
<text x="26.2" y="58.5" transform="rotate(-90 26.2 58.5)">1</text>
<text x="28.8" y="58.5" transform="rotate(-90 28.8 58.5)">3</text>
<text x="69.1" y="55.2">13</text>
<text x="69.1" y="56.5">14</text>
<text x="69.1" y="57.8">15</text>
<text x="69.1" y="59.2">16</text>
<text x="110.6" y="55.2">36</text>
<text x="110.6" y="56.5">35</text>
<text x="110.6" y="57.8">34</text>
<text x="110.6" y="59.2">33</text>
<text x="215" y="56.5">1</text>
<text x="215" y="59.2">2</text>
<text x="225.5" y="57.8">3</text>
<text x="26.2" y="65" transform="rotate(-90 26.2 65)">2</text>
<text x="28.8" y="65" transform="rotate(-90 28.8 65)">4</text>
<text x="80.3" y="71" transform="rotate(-90 80.3 71)">17</text>
<text x="81.6" y="71" transform="rotate(-90 81.6 71)">18</text>
<text x="83" y="71" transform="rotate(-90 83 71)">19</text>
<text x="84.3" y="71" transform="rotate(-90 84.3 71)">20</text>
<text x="85.6" y="71" transform="rotate(-90 85.6 71)">21</text>
<text x="86.9" y="71" transform="rotate(-90 86.9 71)">22</text>
<text x="88.2" y="71" transform="rotate(-90 88.2 71)">23</text>
<text x="89.6" y="71" transform="rotate(-90 89.6 71)">24</text>
<text x="90.9" y="71" transform="rotate(-90 90.9 71)">25</text>
<text x="92.2" y="71" transform="rotate(-90 92.2 71)">26</text>
<text x="93.5" y="71" transform="rotate(-90 93.5 71)">27</text>
<text x="94.8" y="71" transform="rotate(-90 94.8 71)">28</text>
<text x="96.2" y="71" transform="rotate(-90 96.2 71)">29</text>
<text x="97.5" y="71" transform="rotate(-90 97.5 71)">30</text>
<text x="98.8" y="71" transform="rotate(-90 98.8 71)">31</text>
<text x="100.1" y="71" transform="rotate(-90 100.1 71)">32</text>
<text x="130.7" y="68.2">VDD_3V3_SIP</text>
<text x="204.5" y="73.7">3</text>
<text x="214.9" y="75">2</text>
<text x="214.9" y="72.4">1</text>
<text x="203.2" y="89.5">3</text>
<text x="213.6" y="88.2">2</text>
<text x="213.6" y="90.8">1</text>
<text x="182.3" y="117.1">VDD3V3</text>
<text x="34.4" y="123.7">VDD3V3</text>
<text x="262.9" y="127.6">VDD3V3</text>
<text x="92.5" y="149">R0201_H030</text>
<text x="34.4" y="155.4">VDD3V3</text>
<text x="108.1" y="152.9">1</text>
<text x="183.4" y="150.3">1</text>
<text x="262.9" y="160.7">VDD3V3</text>
<text x="108.1" y="162.2">1</text>
<text x="236.4" y="193.3">RHAB-R38</text>
<text x="236.4" y="197.9">Title</text>
<text x="236.4" y="201.8">Size</text>
<text x="241.7" y="201.8">Model Name</text>
<text x="241.7" y="203.2">RHAB-R38</text>
<text x="241.7" y="199.2">STM32F412_LQFP64</text>
<text x="253.6" y="201.8">Part Number</text>
<text x="253.6" y="203.2">48.RHABR38.SGA</text>
<text x="266.8" y="203.2">HAM.HUANG</text>
<text x="266.8" y="201.8">Author</text>
<text x="280" y="201.8">Rev</text>
<text x="281.4" y="203.2">SGA</text>
<text x="236.4" y="205.8">Date:</text>
<text x="243.3" y="205.8">Tuesday, September 10, 2019</text>
<text x="262.9" y="205.8">Sheet</text>
<text x="269.5" y="205.8">3</text>
<text x="273.4" y="205.8">of</text>
<text x="277.4" y="205.8">5</text>
</g>
<g font-size="1.2" fill="#000080">
<text x="54.8" y="12.3">R6</text>
<text x="59.5" y="14.3">10K</text>
<text x="23.3" y="22.2">R9</text>
<text x="23.3" y="23.8">0</text>
<text x="11.9" y="30.1">C24</text>
<text x="11.9" y="31.5">4.7UF/6.3V</text>
<text x="19.9" y="30.1">C25</text>
<text x="19.9" y="31.5">0.1UF/16V</text>
<text x="71.3" y="30.1">U15</text>
<text x="216.2" y="31.2">DDTA143ZE-7-F_SOT523_3P</text>
<text x="11.9" y="40">C32</text>
<text x="15.9" y="41.5">12PF/50V</text>
<text x="221.9" y="39.8">U14</text>
<text x="11.9" y="46.7">C33</text>
<text x="22.5" y="44.7">Y2</text>
<text x="22.5" y="46">32.768K_X3.2X1.5</text>
<text x="141.9" y="45.1">TP10</text>
<text x="141.9" y="43.8">TP11</text>
<text x="200.8" y="42">R82</text>
<text x="200.8" y="43.3">10K</text>
<text x="221.9" y="46">R81</text>
<text x="221.9" y="47.3">470_1%</text>
<text x="11.9" y="52.1">12PF/50V</text>
<text x="232.5" y="49.3">R86</text>
<text x="22.5" y="59.2">Y3</text>
<text x="217.6" y="54.7">U11</text>
<text x="232.5" y="54.7">160</text>
<text x="16.7" y="61.3">26M_X2.5X2.0</text>
<text x="155.9" y="61.8">C27</text>
<text x="211.4" y="61.8">DDTC143ZUA-7-F_SOT323_3P</text>
<text x="20.6" y="67.1">C30</text>
<text x="20.6" y="68.7">15PF/50V</text>
<text x="36.5" y="67.1">C31</text>
<text x="36.5" y="68.7">15PF/50V</text>
<text x="103.1" y="69.8">STM32F412RGT6_QFP64P</text>
<text x="155.9" y="67.1">C28</text>
<text x="158.5" y="71.9">0.1UF/16V</text>
<text x="158.5" y="66.6">0.1UF/16V</text>
<text x="210.8" y="70.6">U13</text>
<text x="232.5" y="70.4">R85</text>
<text x="131.7" y="72.4">R10</text>
<text x="133.3" y="74">0</text>
<text x="155.9" y="72.4">C22</text>
<text x="158.5" y="77.2">0.1UF/16V</text>
<text x="199.5" y="77.7">DDTC113ZUA-7-F_SOT323_3P</text>
<text x="219.3" y="75.1">C62</text>
<text x="219.3" y="76.4">10NF/16V</text>
<text x="232.5" y="75.8">160</text>
<text x="108.7" y="81">C29</text>
<text x="142.7" y="81.7">C26</text>
<text x="142.7" y="83">0.1UF/16V</text>
<text x="155.9" y="79">C23 C0402_H060</text>
<text x="158.5" y="83.8">0.1UF/16V</text>
<text x="112.3" y="85.6">4.7UF/6.3V</text>
<text x="155.9" y="85.6">C35 C0402_H060</text>
<text x="179.7" y="87.6">R95</text>
<text x="196.4" y="85.9">DDTA143ZE-7-F_SOT523_3P</text>
<text x="112.3" y="92.2">R80</text>
<text x="116.3" y="92.2">10K</text>
<text x="158.5" y="90.4">4.7UF/6.3V</text>
<text x="179.7" y="93">10K</text>
<text x="210.4" y="93.9">U12</text>
<text x="194.2" y="100.2">R94</text>
<text x="194.2" y="101.5">10K</text>
<text x="227.2" y="96.2">C65</text>
<text x="227.2" y="97.5">10NF/16V</text>
<text x="229.8" y="107.4">R84</text>
<text x="229.8" y="112.8">1K</text>
<text x="186.3" y="123.9">R79</text>
<text x="186.3" y="125.2">100K</text>
<text x="38.3" y="129.2">R105</text>
<text x="38.3" y="130.5">@10K</text>
<text x="186.3" y="133.2">C61</text>
<text x="186.3" y="134.5">0.1UF/16V</text>
<text x="266.8" y="133.2">R109</text>
<text x="266.8" y="134.5">@10K</text>
<text x="38.3" y="141.1">R112</text>
<text x="38.3" y="142.4">@10K</text>
<text x="266.8" y="145.1">R114</text>
<text x="266.8" y="146.4">@10K</text>
<text x="91.2" y="151">R45</text>
<text x="91.2" y="155.6">@0</text>
<text x="111" y="154.3">TP20</text>
<text x="186.3" y="151.7">TP47</text>
<text x="38.3" y="160.9">R107</text>
<text x="91.2" y="160.3">R46</text>
<text x="38.3" y="162.2">@10K</text>
<text x="91.2" y="165.7">@0</text>
<text x="111" y="163.6">TP19</text>
<text x="266.8" y="166.2">R111</text>
<text x="266.8" y="167.5">@10K</text>
<text x="38.3" y="172.8">R113</text>
<text x="38.3" y="174.1">@10K</text>
<text x="266.8" y="178.1">R115</text>
<text x="266.8" y="179.4">@10K</text>
<text x="29.1" y="185.3">R15</text>
<text x="29.5" y="189.6">@0</text>
</g>
<g font-size="1.2" fill="#004000">
<text x="59.5" y="15.6">R0402_H040</text>
<text x="22.5" y="24.9">R0402_H040</text>
<text x="11.9" y="32.8">C0402_H060</text>
<text x="21.2" y="32.8">C0402_H060</text>
<text x="221.9" y="41.5">SOT523_16_H090</text>
<text x="15.9" y="43.3">C0402_H060</text>
<text x="22.5" y="47.3">XTAL2P_32X15_H090</text>
<text x="145.3" y="44.7">TP30MIL</text>
<text x="145.3" y="43.3">TP30MIL</text>
<text x="200.8" y="44.7">R0402_H040</text>
<text x="11.9" y="53.9">C0402_H060</text>
<text x="221.9" y="48.6">R0402_H040</text>
<text x="232.5" y="56.6">R0402_H040</text>
<text x="8" y="63.2">XTAL4P_25X20_H060_TST</text>
<text x="216.6" y="63.6">SOT323_22X21_H110</text>
<text x="19.9" y="69.8">C0402_H060</text>
<text x="37" y="69.8">C0402_H060</text>
<text x="103.1" y="71.1">QFP64P_120_05_H160</text>
<text x="158.5" y="68.5">C0402_H060</text>
<text x="126.8" y="75.1">R0402_H040</text>
<text x="158.5" y="73.7">C0402_H060</text>
<text x="219.3" y="77.7">C0402_H060</text>
<text x="232.5" y="77.7">R0402_H040</text>
<text x="199.5" y="79">SOT323_22X21_H110</text>
<text x="112.3" y="87">C0402_H060</text>
<text x="142.7" y="84.3">C0402_H060</text>
<text x="120.2" y="92.2">R0402_H040</text>
<text x="158.5" y="92.2">C0402_H060</text>
<text x="179.7" y="94.9">R0402_H040</text>
<text x="199.5" y="94.9">SOT523_16_H090</text>
<text x="227.2" y="98.8">C0402_H060</text>
<text x="194.2" y="102.8">R0402_H040</text>
<text x="229.8" y="114.7">R0402_H040</text>
<text x="38.3" y="131.8">R0402_H040</text>
<text x="186.3" y="135.8">C0402_H060</text>
<text x="266.8" y="135.8">R0402_H040</text>
<text x="38.3" y="143.7">R0402_H040</text>
<text x="266.8" y="147.7">R0402_H040</text>
<text x="114.9" y="154.3">TP30MIL</text>
<text x="190.2" y="151.7">TP30MIL</text>
<text x="38.3" y="163.6">R0402_H040</text>
<text x="91.2" y="167.5">R0402_H040</text>
<text x="114.9" y="163.6">TP30MIL</text>
<text x="266.8" y="168.8">R0402_H040</text>
<text x="38.3" y="175.4">R0402_H040</text>
<text x="266.8" y="180.7">R0402_H040</text>
<text x="29.1" y="191.3">R0402_H040</text>
</g>
<g font-size="1.2" fill="#004080">
<text x="81.1" y="35.6" transform="rotate(-90 81.1 35.6)">VDD#64</text>
<text x="82.5" y="35.5" transform="rotate(-90 82.5 35.5)">VSS#63</text>
<text x="83.8" y="33.3" transform="rotate(-90 83.8 33.3)">PB9</text>
<text x="85.1" y="33.3" transform="rotate(-90 85.1 33.3)">PB8</text>
<text x="86.4" y="35.1" transform="rotate(-90 86.4 35.1)">BOOT0</text>
<text x="87.8" y="33.3" transform="rotate(-90 87.8 33.3)">PB7</text>
<text x="89.1" y="33.3" transform="rotate(-90 89.1 33.3)">PB6</text>
<text x="90.4" y="33.3" transform="rotate(-90 90.4 33.3)">PB5</text>
<text x="91.7" y="33.3" transform="rotate(-90 91.7 33.3)">PB4</text>
<text x="93" y="33.3" transform="rotate(-90 93 33.3)">PB3</text>
<text x="94.4" y="33.4" transform="rotate(-90 94.4 33.4)">PD2</text>
<text x="95.7" y="34.1" transform="rotate(-90 95.7 34.1)">PC12</text>
<text x="97" y="34.1" transform="rotate(-90 97 34.1)">PC11</text>
<text x="98.3" y="34.1" transform="rotate(-90 98.3 34.1)">PC10</text>
<text x="99.6" y="34" transform="rotate(-90 99.6 34)">PA15</text>
<text x="101" y="34" transform="rotate(-90 101 34)">PA14</text>
<text x="222.6" y="34.9">GND[+]</text>
<text x="72" y="40.2">VBAT</text>
<text x="72" y="41.5">PC13</text>
<text x="104.6" y="40.2">VDD#48</text>
<text x="104.7" y="41.5">VSS#47</text>
<text x="222.6" y="37.5">IN</text>
<text x="226.7" y="36.2">OUT</text>
<text x="72" y="42.8">PC14-OSC32_IN</text>
<text x="72" y="44.1">PC15-OSC32_OUT</text>
<text x="72" y="45.4">PH0-OSC_IN</text>
<text x="72" y="46.8">PH1-OSC_OUT</text>
<text x="106.1" y="42.8">PA13</text>
<text x="106.1" y="44.1">PA12</text>
<text x="106.1" y="45.4">PA11</text>
<text x="106.1" y="46.8">PA10</text>
<text x="72" y="48.1">NRST</text>
<text x="72" y="49.4">PC0</text>
<text x="72" y="50.7">PC1</text>
<text x="72" y="52">PC2</text>
<text x="72" y="53.4">PC3</text>
<text x="106.7" y="50.7">PC9</text>
<text x="106.7" y="52">PC8</text>
<text x="106.7" y="53.4">PC7</text>
<text x="106.8" y="48.1">PA9</text>
<text x="106.8" y="49.4">PA8</text>
<text x="72" y="54.7">VSSA/VREF-</text>
<text x="72" y="56">VDDA/VREF+</text>
<text x="72" y="57.3">PA0</text>
<text x="72" y="58.7">PA1</text>
<text x="72" y="60">PA2</text>
<text x="106.1" y="56">PB15</text>
<text x="106.1" y="57.3">PB14</text>
<text x="106.1" y="58.7">PB13</text>
<text x="106.1" y="60">PB12</text>
<text x="106.7" y="54.7">PC6</text>
<text x="217.3" y="57.3">IN</text>
<text x="217.3" y="60">GND[0]</text>
<text x="221.4" y="58.7">OUT</text>
<text x="81.1" y="68" transform="rotate(-90 81.1 68)">PA3</text>
<text x="82.5" y="68" transform="rotate(-90 82.5 68)">VSS#18</text>
<text x="83.8" y="68" transform="rotate(-90 83.8 68)">VDD#19</text>
<text x="85.1" y="68" transform="rotate(-90 85.1 68)">PA4</text>
<text x="86.4" y="68" transform="rotate(-90 86.4 68)">PA5</text>
<text x="87.8" y="68" transform="rotate(-90 87.8 68)">PA6</text>
<text x="89.1" y="68" transform="rotate(-90 89.1 68)">PA7</text>
<text x="90.4" y="68" transform="rotate(-90 90.4 68)">PC4</text>
<text x="91.7" y="68" transform="rotate(-90 91.7 68)">PC5</text>
<text x="93" y="68" transform="rotate(-90 93 68)">PB0</text>
<text x="94.4" y="68" transform="rotate(-90 94.4 68)">PB1</text>
<text x="95.7" y="68" transform="rotate(-90 95.7 68)">PB2</text>
<text x="97" y="68" transform="rotate(-90 97 68)">PB10</text>
<text x="98.3" y="68" transform="rotate(-90 98.3 68)">VCAP_1</text>
<text x="99.6" y="68" transform="rotate(-90 99.6 68)">VSS#31</text>
<text x="101" y="68" transform="rotate(-90 101 68)">VDD#32</text>
<text x="206.7" y="74.5">OUT</text>
<text x="209.4" y="75.8">GND[0]</text>
<text x="212.2" y="73.2">IN</text>
<text x="208" y="89">GND[+]</text>
<text x="205.4" y="90.4">OUT</text>
<text x="210.9" y="91.7">IN</text>
</g>
<g font-size=".9">
<text x="29.7" y="1">5</text>
<text x="86.3" y="1">4</text>
<text x="143" y="1">3</text>
<text x="199.7" y="1">2</text>
<text x="256.3" y="1">1</text>
<text x=".4" y="27.8">D</text>
<text x="285" y="27.8">D</text>
<text x=".4" y="79.1">C</text>
<text x="285" y="79.1">C</text>
<text x=".4" y="130.4">B</text>
<text x="285" y="130.4">B</text>
<text x=".4" y="181.7">A</text>
<text x="285" y="181.7">A</text>
<text x="29.7" y="207.5">5</text>
<text x="86.3" y="207.5">4</text>
<text x="143" y="207.5">3</text>
<text x="199.7" y="207.5">2</text>
<text x="256.3" y="207.5">1</text>
</g>
</svg>
